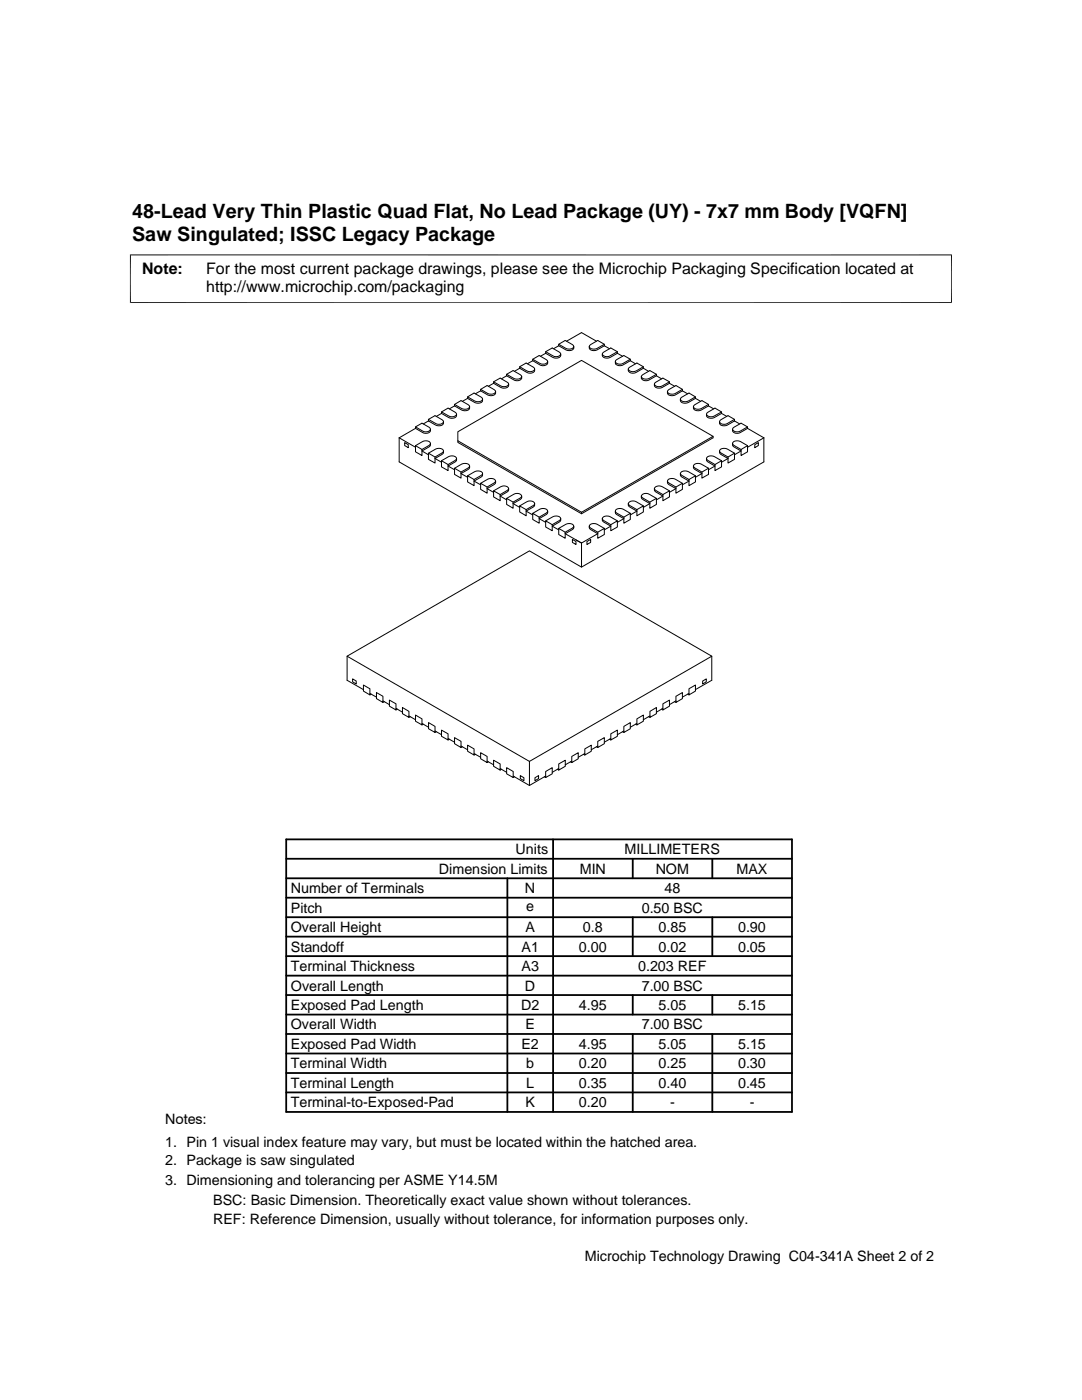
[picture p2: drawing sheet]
<svg xmlns="http://www.w3.org/2000/svg" width="216mm" height="279mm" viewBox="0 0 216 279" stroke-linecap="round" stroke-linejoin="round" font-family="sans-serif">
<g fill="none" stroke="#000" stroke-width=".2">
<path d="M26 50.8v9.7M189.9 50.8v9.7M189.9 50.9h-164M25.9 60.4h164M93.3 79.5l1.7 .9a.83 .83 0 0 0 .9 0 .83 .83 0 0 0 .4-.7M93.3 79.2l1.7 .9a.78 .78 0 0 0 .8 .1 .78 .78 0 0 0 .4-.7l-1.6-1.1-1.3 .8v.3M93.3 79.5l-1 .6M95.9 78l1.7 .9a.86 .86 0 0 0 1.3-.8M95.9 77.7l1.7 .9a.78 .78 0 0 0 .8 .1 .78 .78 0 0 0 .4-.7l-1.6-1.1-1.3 .8v.3M95.9 78l-1.1 .6M98.5 76.5l1.7 .9a.86 .86 0 0 0 1.3-.8M98.5 76.2l1.7 .9a.78 .78 0 0 0 .8 .1 .78 .78 0 0 0 .4-.7l-1.6-1-1.3 .7v.3"/>
<path d="M98.5 76.5l-1 .6M101.1 75l1.4 .8a.96 .96 0 0 0 1.6-.7M101.1 74.7l1.7 .9a.78 .78 0 0 0 1.2-.6l-1.6-1-1.3 .7v.3M101.1 75l-1 .6M103.7 73.5l1.4 .8a1.07 1.07 0 0 0 1.6-.3v-.4M103.7 73.2l1.4 .8a1.09 1.09 0 0 0 1.6-.4l-.3-.3-1.4-.8-1.3 .7v.3M103.7 73.5l-1 .6M106.3 72l1.4 .8a.94 .94 0 0 0 1 .2 .94 .94 0 0 0 .6-.8M106.3 71.7l1.4 .8a1.07 1.07 0 0 0 1.6-.3l-.3-.4-1.4-.8-1.3 .7v.3M106.3 72l-1.1 .6M108.9 70.5l1.7 .9a.86 .86 0 0 0 1.3-.7M108.9 70.2l1.4 .8a1.07 1.07 0 0 0 1.6-.3l-.3-.4-1.4-.9-1.3 .8v.3"/>
<path d="M108.9 70.5l-1.1 .6M111.5 69l1.7 .9a.86 .86 0 0 0 1.3-.7M111.5 68.7l1.7 .9a.78 .78 0 0 0 .8 .1 .78 .78 0 0 0 .4-.7l-1.6-1.1-1.3 .8v.3M111.5 69l-1.1 .6M119 68.1l-3-1.7-2.9 1.7M120.6 69l1 .6M120.6 69l-1.7 .9a.86 .86 0 0 1-1.3-.7M120.6 68.7l-1.7 .9a.78 .78 0 0 1-.9 .1 .78 .78 0 0 1-.4-.7l1.7-1.1 1.3 .8v.3M123.2 70.5l1 .6M123.2 70.5l-1.7 .9a.86 .86 0 0 1-1.3-.7M123.2 70.2l-1.4 .8a1.07 1.07 0 0 1-1.6-.3l.3-.4 1.4-.9 1.3 .8v.3M125.8 72l1 .6"/>
<path d="M125.8 72l-1.4 .8a.93 .93 0 0 1-1 .2 .93 .93 0 0 1-.6-.8M125.8 71.7l-1.4 .8a1.07 1.07 0 0 1-1.6-.3l.2-.4 1.5-.8 1.3 .7v.3M128.4 73.5l1 .6M128.4 73.2l-1.4 .8a1.11 1.11 0 0 1-1.6-.4l.2-.3 1.5-.8 1.3 .7v.3M128.4 73.5l-1.4 .8a.97 .97 0 0 1-1.6-.7M131 75l1 .6M131 74.7l-1.7 .9a.78 .78 0 0 1-1.3-.6l1.7-1 1.3 .7v.3M131 75l-1.5 .8a.96 .96 0 0 1-1.5-.7M133.6 76.5l1 .6M133.6 76.2l-1.7 .9a.78 .78 0 0 1-.9 .1 .78 .78 0 0 1-.4-.7l1.7-1 1.3 .7v.3M133.6 76.5l-1.7 .9a.86 .86 0 0 1-1.3-.8M136.2 78l1 .6"/>
<path d="M136.2 77.7l-1.7 .9a1.04 1.04 0 0 1-1.3-.5l.2-.3 1.5-.9 1.3 .8v.3M136.2 78l-1.7 .9a.84 .84 0 0 1-.9 0 .84 .84 0 0 1-.4-.8M138.8 79.5l1 .6M138.8 79.2l-1.7 .9a.78 .78 0 0 1-.9 .1 .78 .78 0 0 1-.4-.7l1.7-1.1 1.3 .8v.3M138.8 79.5l-1.7 .9a.86 .86 0 0 1-1.3-.7M79.7 87.4l3.2 1.9M79.7 87.4v4.8l36.3 21 36.4-21v-4.8M80.8 88.3l.7 .5v.5l-.7-.4zM82.9 88.9l1.3 .8v1.2l-1.3-.7zM82.9 88.9l1.7-.9a1.04 1.04 0 0 1 1.3 .5l-.3 .4-1.4 .8M82.9 85.2l1.4 .8a1.07 1.07 0 0 0 1.6-.3l-.3-.4-1.4-.8-1.3 .7v.3M82.9 85.5l1.4 .8a.96 .96 0 0 0 1.6-.6"/>
<path d="M82.9 85.5l-3.2 1.9M85.5 84l1.7 .9a.86 .86 0 0 0 1.3-.7M85.5 90.4l1.3 .8v1.2l-1.3-.7zM85.5 90.4l1.7-.9a.78 .78 0 0 1 .8 0 .78 .78 0 0 1 .4 .7l-1.6 1M85.5 83.7l1.4 .8a1.07 1.07 0 0 0 1.6-.3l-.3-.4-1.4-.8-1.3 .7v.3M85.5 84l-1 .6M85.9 88.5l-.1 .5-.2 .2-1.4 .8 1.3 .8M88.1 91.9l1.3 .8v1.2l-1.3-.7zM88.1 91.9l1.7-.9a.78 .78 0 0 1 .8 0 .78 .78 0 0 1 .4 .7l-1.6 1M88.1 82.5l1.7 .9a.86 .86 0 0 0 1.3-.7M88.1 82.2l1.4 .8a1.07 1.07 0 0 0 1.6-.3l-.3-.4-1.4-.9-1.3 .8v.3M88.1 82.5l-1 .6"/>
<path d="M88.5 90l-.1 .5-.2 .2-1.4 .8 1.3 .7M90.7 93.5l1.3 .7v1.2l-1.3-.7zM90.7 93.5l1.7-1a.78 .78 0 0 1 .8 0 .78 .78 0 0 1 .4 .7l-1.6 1M90.7 81l1.7 .9a.86 .86 0 0 0 1.3-.7M90.7 80.7l1.7 .9a.78 .78 0 0 0 .8 .1 .78 .78 0 0 0 .4-.7l-1.6-1.1-1.3 .8v.3M90.7 81l-1 .6M91.1 91.5l-.1 .5-.2 .2-1.4 .8 1.3 .7M91.4 86.2l24.6-14.3 26.3 15.2-26.3 15.1-24.6-14.2zM93.3 95l1.3 .7v1.2l-1.3-.7zM93.3 95l1.7-1a.78 .78 0 0 1 1.2 .7l-1.6 1M93.7 93l-.1 .5-.2 .2-1.4 .8 1.3 .7M95.9 96.5l1.3 .7v1.2l-1.3-.7z"/>
<path d="M95.9 96.5l1.7-1a.78 .78 0 0 1 1.2 .7l-1.6 1M96.3 94.5l-.1 .5-.2 .2-1.4 .8 1.3 .8M98.5 98l1.3 .7v1.2l-1.3-.7zM98.5 98l1.4-.9a1.09 1.09 0 0 1 1.6 .4l-.3 .4-1.4 .8M98.9 96l-.1 .5-.2 .2-1.4 .8 1.3 .8M101.1 99.5l1.3 .7v1.2l-1.3-.7zM101.1 99.5l1.4-.9a1.07 1.07 0 0 1 1.6 .4l-.3 .4-1.4 .8M101.5 97.5l-.1 .5-.2 .2-1.4 .8 1.3 .8M104.1 99l-.1 .5-.2 .2-1.4 .8 1.3 .8M128 99v.5l.2 .2 1.5 .8-1.3 .8M130.6 97.5v.5l.3 .2 1.4 .8-1.3 .8M131 99.5l-1.5-.9a1.07 1.07 0 0 0-1.5 .4l.2 .4 1.5 .8"/>
<path d="M132.3 98.7l1.3-.7v1.2l-1.3 .7zM133.2 96v.5l.2 .2 1.5 .8-1.3 .8M133.6 98l-1.5-.9a1.09 1.09 0 0 0-1.5 .4l.3 .4 1.4 .8M134.9 97.2l1.3-.7v1.2l-1.3 .7zM135.8 94.5v.5l.2 .2 1.5 .8-1.3 .8M136.2 96.5l-1.7-1a1.04 1.04 0 0 0-1.3 .5l.2 .4 1.5 .8M137.5 95.7l1.3-.7v1.2l-1.3 .7zM138.4 93v.5l.2 .2 1.5 .8-1.3 .8M138.8 95l-1.7-1a.78 .78 0 0 0-1.3 .7l1.7 1M140.1 94.2l1.3-.7v1.2l-1.3 .7zM141 91.5v.5l.2 .2 1.5 .8-1.3 .7M141.4 81l1 .6"/>
<path d="M141.4 80.7l-1.7 .9a.78 .78 0 0 1-.9 .1 .78 .78 0 0 1-.4-.7l1.7-1.1 1.3 .8v.3M141.4 81l-1.7 .9a.86 .86 0 0 1-1.3-.7M141.4 93.5l-1.7-1a.78 .78 0 0 0-.9 0 .78 .78 0 0 0-.4 .7l1.7 1M142.3 87.1v.3l-26.3 15.1-24.6-14.2v-.3M142.7 92.7l1.3-.8v1.3l-1.3 .7zM143.6 90v.5l.2 .2 1.5 .8-1.3 .7M144 82.5l1 .6M144 82.2l-1.5 .8a1.07 1.07 0 0 1-1.5-.3l.2-.4 1.5-.9 1.3 .8v.3M144 82.5l-1.7 .9a.86 .86 0 0 1-1.3-.7M144 91.9l-1.7-.9a.78 .78 0 0 0-.9 0 .78 .78 0 0 0-.4 .7l1.7 1M145.3 91.2l1.3-.8v1.3l-1.3 .7zM146.2 88.5v.5l.2 .2 1.5 .8-1.3 .8"/>
<path d="M146.6 84l1 .6M146.6 83.7l-1.5 .8a1.07 1.07 0 0 1-1.5-.3l.2-.4 1.5-.8 1.3 .7v.3M146.6 84l-1.7 .9a.84 .84 0 0 1-.9 .1 .84 .84 0 0 1-.4-.8M146.6 90.4l-1.7-.9a1.04 1.04 0 0 0-1.3 .5l.2 .4 1.5 .8M147.9 89.7l1.3-.8v1.3l-1.3 .7zM149.2 85.5l3.2 1.9M149.2 85.2l-1.5 .8a1.06 1.06 0 0 1-1.5-.3l.2-.4 1.5-.8 1.3 .7v.3M149.2 85.5l-1.5 .8a1.06 1.06 0 0 1-1.5-.3v-.3M149.2 88.9l-1.8-.9a.78 .78 0 0 0-.8 0 .78 .78 0 0 0-.4 .7l1.7 1M150.6 88.8l.7-.5v.6l-.7 .4zM152.4 87.4l-3.2 1.9M103.7 101l1.3 .7v1.2l-1.3-.7z"/>
<path d="M103.7 101l1.4-.9a1.07 1.07 0 0 1 1.6 .4l-.3 .4-1.4 .8M106.3 102.4l1.3 .8v1.2l-1.3-.7zM106.3 102.4l1.7-.9a.78 .78 0 0 1 .8 0 .78 .78 0 0 1 .4 .7l-1.6 1M106.7 100.5l-.1 .5-.2 .2-1.4 .8 1.3 .8M108.9 103.9l1.3 .8v1.2l-1.3-.7zM108.9 103.9l1.7-.9a.78 .78 0 0 1 .8 0 .78 .78 0 0 1 .4 .7l-1.6 1M109.3 102l-.1 .5-.2 .2-1.4 .8 1.3 .7M111.5 105.5l1.3 .7v1.2l-1.3-.7zM111.5 105.5l1.7-1a.78 .78 0 0 1 .8 0 .78 .78 0 0 1 .4 .7l-1.6 1M111.9 103.5l-.1 .5-.2 .2-1.4 .8 1.3 .7M114.2 107.7l.7 .4v.6l-.7-.5zM114.5 105l-.1 .5-.2 .2-1.4 .8 3.2 1.9"/>
<path d="M114.9 107.8l1.1 .6M116 102.2v.3M116 108.4v4.8M117.1 108.1l.8-.4v.5l-.8 .5zM117.6 105v.5l.3 .2 1.4 .8-3.3 1.9M119.3 106.2l1.3-.7v1.2l-1.3 .7zM120.2 103.5v.5l.3 .2 1.4 .8-1.3 .7M120.6 105.5l-1.7-1a.78 .78 0 0 0-.9 0 .78 .78 0 0 0-.4 .7l1.7 1M121.9 104.7l1.3-.8v1.3l-1.3 .7zM122.8 102v.5l.2 .2 1.5 .8-1.3 .7M123.2 103.9l-1.7-.9a.78 .78 0 0 0-.8 0 .78 .78 0 0 0-.5 .7l1.7 1M124.5 103.2l1.3-.8v1.3l-1.3 .7z"/>
<path d="M125.4 100.5v.5l.2 .2 1.5 .8-1.3 .8M125.8 102.4l-1.7-.9a.78 .78 0 0 0-.9 0 .78 .78 0 0 0-.4 .7l1.7 1M127.1 101.7l1.3-.7v1.2l-1.3 .7zM128.4 101l-1.4-.9a1.09 1.09 0 0 0-1.6 .4l.2 .4 1.5 .8M129.7 100.2l1.3-.7v1.2l-1.3 .7zM69.3 131l36.3-21.1 36.4 21.1-36.4 21zM69.3 131v4.8l3.2 1.8M70.4 135.5l.7 .4v.6l-.7-.4zM72.5 136.7l1.3 .8v1.2l-1.3-.8zM73.8 138.4l1.3 .7M74.1 138.5l-.3 .2M75.1 138.2l1.3 .8v1.2l-1.3-.8z"/>
<path d="M76.4 139.9l1.3 .7M77.7 139.7l1.3 .8v1.2l-1.3-.8zM134.9 139.9l-1.3 .7M134.9 139l1.3-.8v1.2l-1.3 .8zM137.2 138.5l.3 .2M137.5 138.4l-1.3 .7M137.5 137.5l1.3-.8v1.2l-1.3 .8zM140.2 135.9l.7-.4v.6l-.7 .4zM142 131v4.8l-3.2 1.8M76.7 140l-.3 .2M79 141.4l1.3 .7M79.3 141.5l-.3 .2"/>
<path d="M80.3 141.2l1.3 .8v1.2l-1.3-.8zM81.6 142.9l1.3 .7M81.9 143l-.3 .2M82.9 142.7l1.3 .8v1.2l-1.3-.8zM84.2 144.4l1.3 .7M84.5 144.5l-.3 .2M85.5 144.2l1.3 .8v1.2l-1.3-.8zM86.8 145.9l1.3 .7M87.1 146l-.3 .2M88.1 145.7l1.3 .8v1.2l-1.3-.8zM89.4 147.4l1.3 .7M89.7 147.5l-.3 .2"/>
<path d="M90.7 147.2l1.3 .8v1.2l-1.3-.8zM92 148.9l1.3 .7M92.3 149l-.3 .2M93.3 148.7l1.3 .8v1.2l-1.3-.8zM94.6 150.4l1.3 .7M94.9 150.5l-.3 .2M95.9 150.2l1.3 .8v1.2l-1.3-.8zM97.2 151.9l1.3 .7M97.5 152l-.3 .2M98.5 151.7l1.3 .8v1.2l-1.3-.8zM99.8 153.4l1.3 .7M100.1 153.5l-.3 .2"/>
<path d="M101.1 153.2l1.3 .8v1.2l-1.3-.8zM102.4 154.9l3.2 1.9M102.7 155l-.3 .2M103.8 154.8l.7 .4v.6l-.7-.4zM105.6 152v4.8M106.7 155.2l.8-.4v.6l-.8 .4zM108.6 155l.3 .2M108.9 154.9l-3.3 1.9M108.9 154l1.3-.8v1.2l-1.3 .8zM111.2 153.5l.3 .2M111.5 153.4l-1.3 .7M111.5 152.5l1.3-.8v1.2l-1.3 .8z"/>
<path d="M113.8 152l.3 .2M114.1 151.9l-1.3 .7M114.1 151l1.3-.8v1.2l-1.3 .8zM116.4 150.5l.3 .2M116.7 150.4l-1.3 .7M116.7 149.5l1.3-.8v1.2l-1.3 .8zM119 149l.3 .2M119.3 148.9l-1.3 .7M119.3 148l1.3-.8v1.2l-1.3 .8zM121.6 147.5l.3 .2M121.9 147.4l-1.3 .7M121.9 146.5l1.3-.8v1.2l-1.3 .8z"/>
<path d="M124.2 146l.3 .2M124.5 145.9l-1.3 .7M124.5 145l1.3-.8v1.2l-1.3 .8zM126.8 144.5l.3 .2M127.1 144.4l-1.3 .7M127.1 143.5l1.3-.8v1.2l-1.3 .8zM129.4 143l.3 .2M129.7 142.9l-1.3 .7M129.7 142l1.3-.8v1.2l-1.3 .8zM132 141.5l.3 .2M132.3 141.4l-1.3 .7M132.3 140.5l1.3-.8v1.2l-1.3 .8z"/>
<path d="M134.6 140l.3 .2"/>
</g>
<g fill="none" stroke="#000" stroke-width=".36">
<path d="M57.1 179.2h100.9M57.1 175.3h100.9M57.1 171.4h100.9M57.1 167.5h100.9v54.4h-100.9zM101.2 175.3v46.6M110.4 167.5v54.4M126.3 171.4v3.9M142.1 171.4v3.9M57.1 186.9h100.9M57.1 183h100.9M57.1 198.6h100.9M57.1 194.7h100.9"/>
<path d="M57.1 190.8h100.9M126.3 183v7.8M126.3 198.6v3.9M142.1 183v7.8M142.1 198.6v3.9M57.1 214.1h100.9M57.1 206.4h100.9M57.1 202.5h100.9M57.1 210.2h100.9M57.1 218h100.9M126.3 206.4v15.5M142.1 206.4v15.5"/>
</g>
<g font-size="3.9">
<text x="26.4" y="43.5">48-Lead Very Thin Plastic Quad Flat, No Lead Package (UY) - 7x7 mm Body [VQFN]</text>
<text x="26.4" y="48">Saw Singulated; ISSC Legacy Package</text>
</g>
<g font-size="3.2">
<text x="28.4" y="54.6">Note:</text>
<text x="41.1" y="54.6">For the most current package drawings, please see the Microchip Packaging Specification located at</text>
<text x="41.1" y="58.3">http://www.microchip.com/packaging</text>
</g>
<g font-size="2.9">
<text x="102.9" y="170.5">Units</text>
<text x="124.6" y="170.5">MILLIMETERS</text>
<text x="58" y="178.2">Number of Terminals</text>
<text x="87.6" y="174.4">Dimension Limits</text>
<text x="104.8" y="178.2">N</text>
<text x="115.7" y="174.4">MIN</text>
<text x="130.8" y="174.4">NOM</text>
<text x="132.6" y="178.2">48</text>
<text x="147" y="174.4">MAX</text>
<text x="58" y="182.1">Pitch</text>
<text x="105" y="181.8">e</text>
<text x="128" y="182.1">0.50 BSC</text>
<text x="58" y="186">Overall Height</text>
<text x="58" y="189.9">Standoff</text>
<text x="104.1" y="189.9">A1</text>
<text x="104.8" y="186">A</text>
<text x="115.5" y="189.9">0.00</text>
<text x="116.3" y="186">0.8</text>
<text x="131.4" y="186">0.85</text>
<text x="131.4" y="189.9">0.02</text>
<text x="147.3" y="186">0.90</text>
<text x="147.3" y="189.9">0.05</text>
<text x="58" y="193.8">Terminal Thickness</text>
<text x="58" y="197.7">Overall Length</text>
<text x="104.1" y="193.8">A3</text>
<text x="104.8" y="197.7">D</text>
<text x="127.3" y="193.8">0.203 REF</text>
<text x="128" y="197.7">7.00 BSC</text>
<text x="58" y="201.6">Exposed Pad Length</text>
<text x="104" y="201.6">D2</text>
<text x="115.5" y="201.6">4.95</text>
<text x="131.4" y="201.6">5.05</text>
<text x="147.3" y="201.6">5.15</text>
<text x="58" y="205.4">Overall Width</text>
<text x="58" y="209.3">Exposed Pad Width</text>
<text x="104" y="209.3">E2</text>
<text x="104.8" y="205.4">E</text>
<text x="115.5" y="209.3">4.95</text>
<text x="128" y="205.4">7.00 BSC</text>
<text x="131.4" y="209.3">5.05</text>
<text x="147.3" y="209.3">5.15</text>
<text x="58" y="213.2">Terminal Width</text>
<text x="105" y="213.2">b</text>
<text x="115.5" y="213.2">0.20</text>
<text x="131.4" y="213.2">0.25</text>
<text x="147.3" y="213.2">0.30</text>
<text x="58" y="217.1">Terminal Length</text>
<text x="58" y="221">Terminal-to-Exposed-Pad</text>
<text x="104.8" y="221">K</text>
<text x="105" y="217.1">L</text>
<text x="115.5" y="221">0.20</text>
<text x="115.5" y="217.1">0.35</text>
<text x="131.4" y="217.1">0.40</text>
<text x="133.7" y="221">-</text>
<text x="147.3" y="217.1">0.45</text>
<text x="149.6" y="221">-</text>
<text x="32.9" y="224.3">Notes:</text>
<text x="32.9" y="228.9">1. Pin 1 visual index feature may vary, but must be located within the hatched area.</text>
<text x="32.9" y="232.6">2. Package is saw singulated</text>
<text x="32.9" y="236.5">3. Dimensioning and tolerancing per ASME Y14.5M</text>
<text x="42.5" y="244.3">REF: Reference Dimension, usually without tolerance, for information purposes only.</text>
<text x="42.5" y="240.6">BSC: Basic Dimension. Theoretically exact value shown without tolerances.</text>
<text x="116.7" y="251.7">Microchip Technology Drawing C04-341A Sheet 2 of 2</text>
</g>
</svg>
